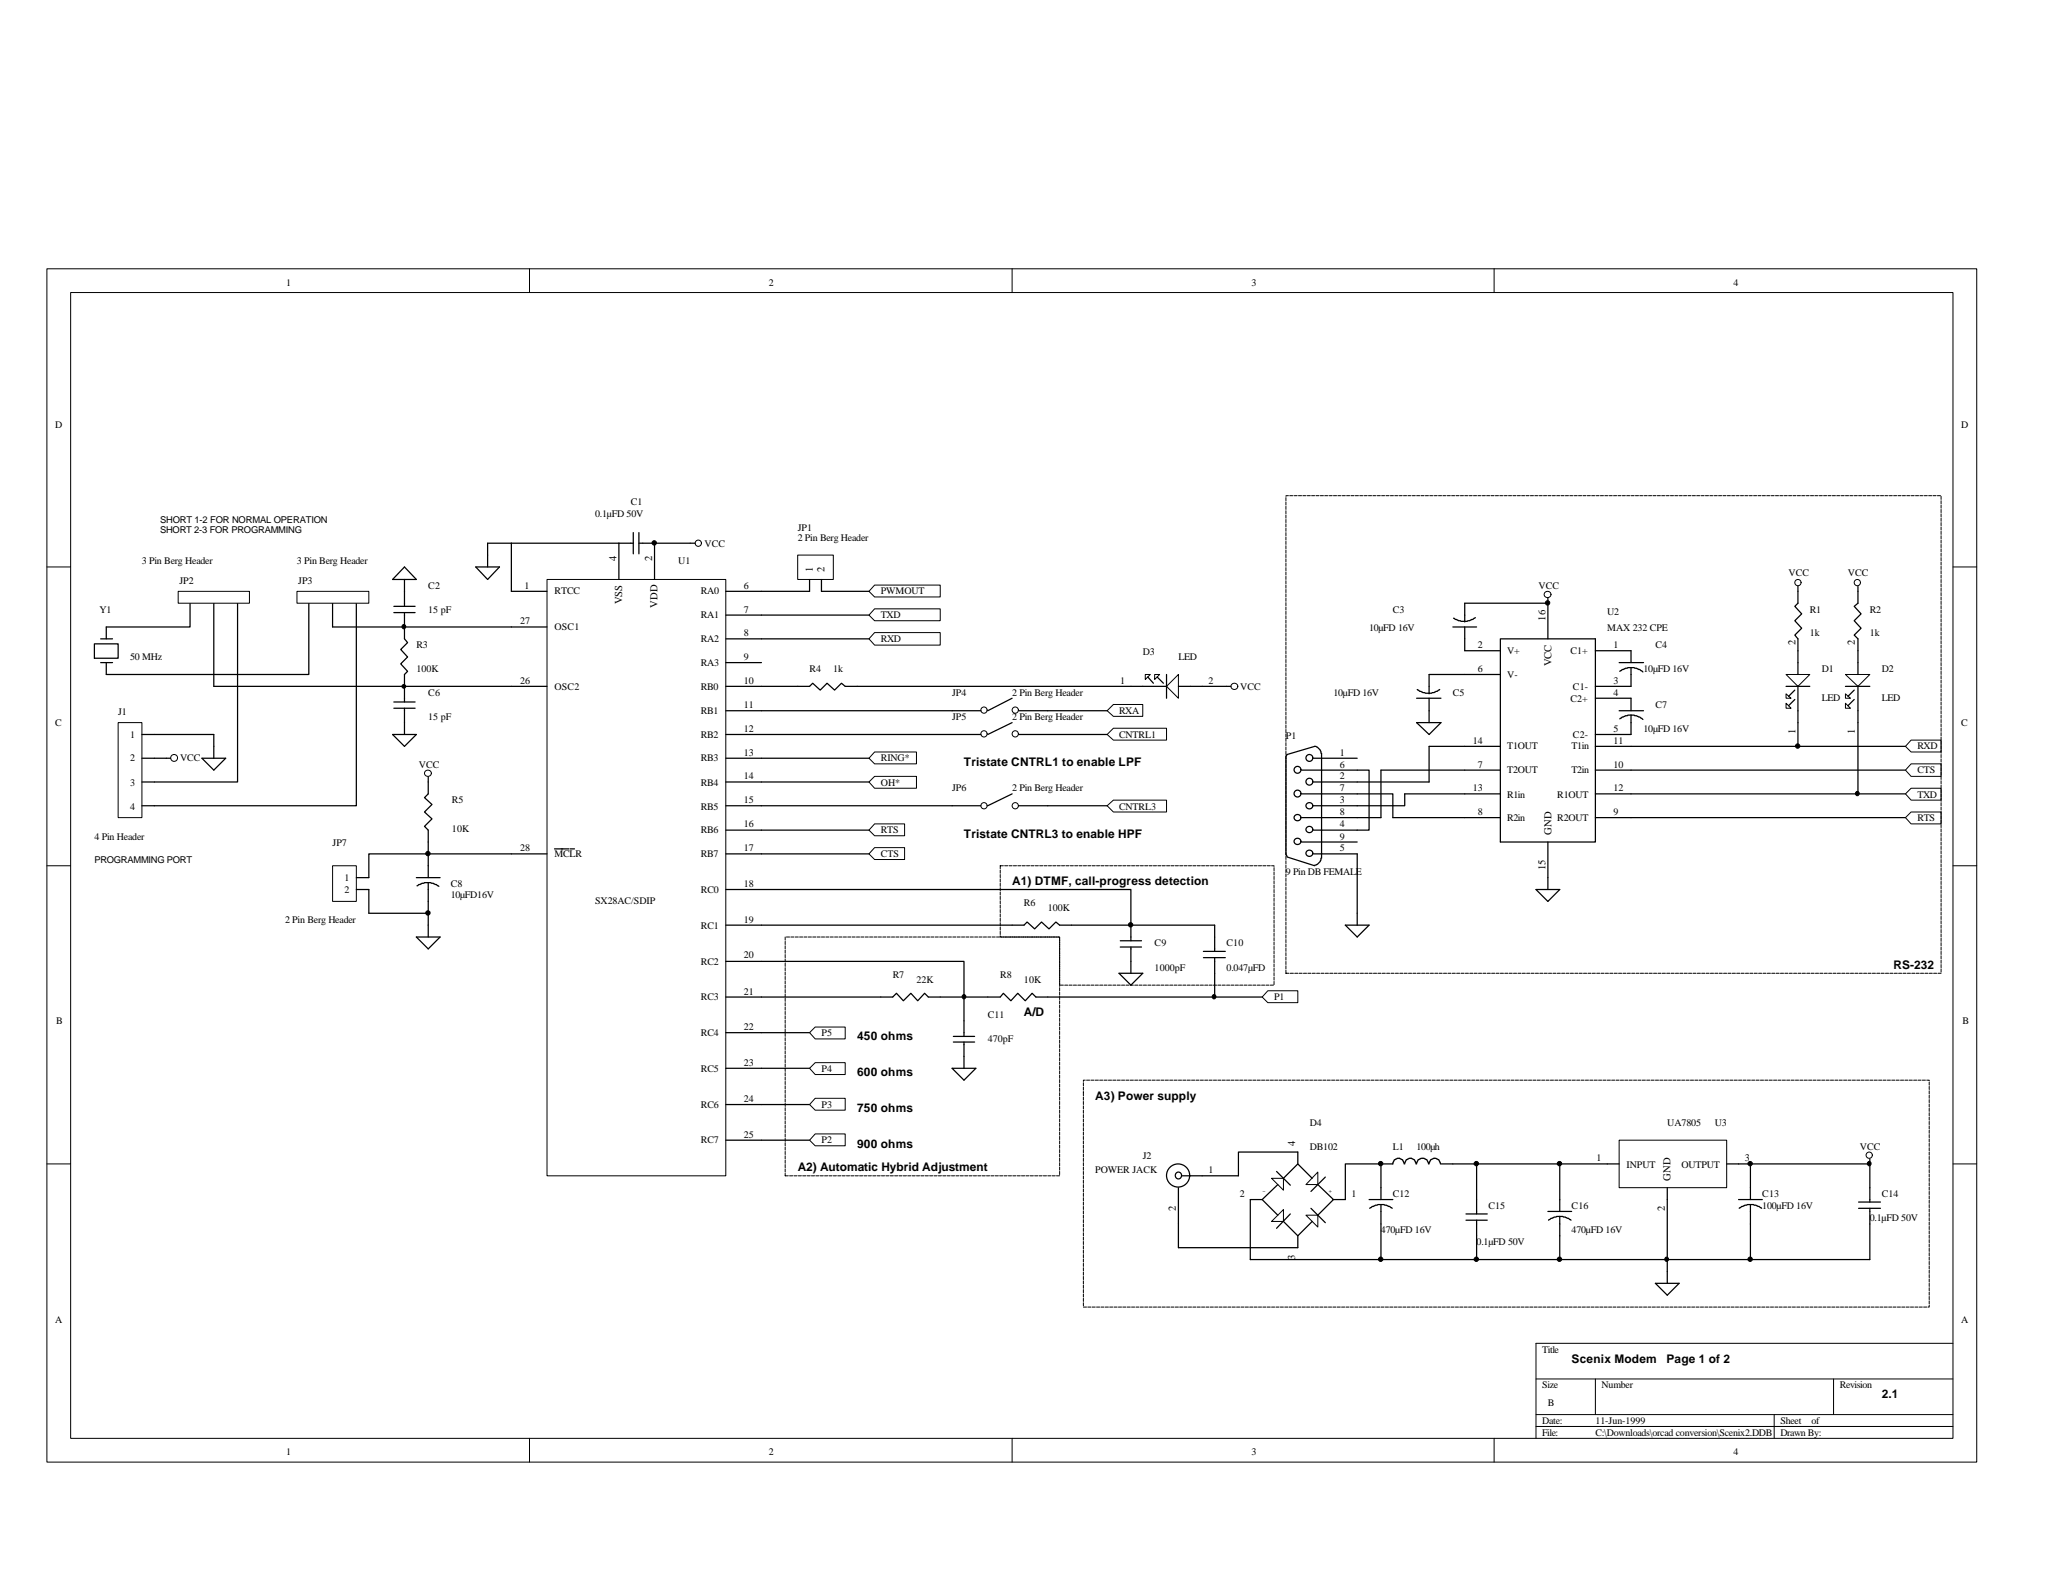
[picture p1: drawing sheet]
<svg xmlns="http://www.w3.org/2000/svg" width="279mm" height="216mm" viewBox="0 0 279 216" stroke-linecap="round" stroke-linejoin="round" font-family="sans-serif">
<g fill="none" stroke="#000" stroke-width=".14">
<path d="M6.3 36.4h261.4v161.6h-261.4zM9.6 39.6h254.9v155.2h-254.9zM71.7 36.4v3.2M137.1 36.4v3.2M202.4 36.4v3.2M6.3 76.8h3.3M264.5 76.8h3.2M6.3 117.3h3.3M264.5 117.3h3.2M6.3 157.6h3.3M264.5 157.6h3.2M71.7 194.8v3.2"/>
<path d="M137.1 194.8v3.2M202.4 194.8v3.2M208 186.8h56.5M208 191.6h56.5M208 193.2h56.5M216.1 186.8v4.8M240.3 191.6v3.2M248.3 186.8v4.8M264.5 181.9h-56.5v12.9"/>
</g>
<g fill="none" stroke="#000" stroke-width=".17">
<path d="M69.3 73.6v6.5M83.8 73.6h-17.8v1.6M88.6 73.6h4.9M12.8 87.2h3.2v2h-3.2zM13.6 86.5h1.6M13.6 89.7h1.6M20.9 99.5h8.1v1.6M25.7 81.7v3.2h-11.3v1.6M29 81.7v11.3h40.3M32.2 81.7v24.2h-11.3M41.8 81.7v9.7h-27.4v-1.7M45 81.7v3.2h24.3"/>
<path d="M48.3 81.7v27.4h-27.4M103.1 93h4.9M103.1 86.5h14.6M103.1 83.3h14.6M103.1 80.1h6.5M103.1 99.5h25.8M103.1 96.3h25.8M111.3 80.1h6.4M116.1 93h37.1M141.9 99.5h8M141.9 96.3h8M162.8 93h3.3"/>
<path d="M193.5 91.4h4.9M198.4 81.7h11.2M198.4 86.5v1.6M243.5 97.9v3.2M251.6 97.9v9.6M20.9 102.7h1.6M58 114v3.3M69.3 115.7h-19.3v3.2M103.1 115.7h14.6M103.1 102.7h14.6M103.1 112.4h14.6M103.1 109.1h25.8"/>
<path d="M103.1 105.9h14.6M141.9 109.1h8M183.8 104.3h1.6v8.1h-1.6M183.8 107.5h4.8v3.2h9.8M183.8 115.7v8M198.4 107.5h-8.2v1.6h-6.4M198.4 101.1h-4.9v4.8h-9.7M198.4 104.3h-11.4v6.4h-3.2M220.9 107.5h37.2M220.9 104.3h37.2M220.9 101.1h37.2M220.9 110.7h37.2"/>
<path d="M50 120.5v3.2h8M58 122.1v3.2M103.1 130.2h27.5v8.1M103.1 120.5h50.1v4.8M103.1 139.9h6.5M103.1 125.3h34M103.1 135h16.2M127.3 135h6.5M141.9 135h29M145.1 125.3h19.4v1.6M164.5 131.8v3.2M103.1 144.7h6.5"/>
<path d="M103.1 149.6h6.5M103.1 154.4h6.5M175.8 156h-8.1v3.3h-4.9M196.8 157.6h20.9M200 157.6v4.9M211.2 157.6v4.9M235.5 157.6h17.7v3.3M237.1 157.6v3.3M159.6 165.8v3.2h16.2M169.3 162.5v8.1h83.9v-4.8M187 160.9v-3.3h-4.8v4.9M187 165.8v4.8"/>
<path d="M200 167.4v3.2M211.2 167.4v3.2M225.8 162.5v9.7M237.1 165.8v4.8"/>
</g>
<g fill="#000" stroke="#000" stroke-width=".14">
<circle cx="88.6" cy="73.5" r=".3"/>
<circle cx="54.7" cy="84.9" r=".27"/>
<circle cx="54.7" cy="93" r=".25"/>
<circle cx="209.6" cy="81.7" r=".3"/>
<circle cx="58" cy="115.6" r=".3"/>
<circle cx="243.5" cy="101" r=".3"/>
<circle cx="251.5" cy="107.5" r=".27"/>
<circle cx="58" cy="123.7" r=".3"/>
<circle cx="130.5" cy="135" r=".27"/>
<circle cx="153.1" cy="125.3" r=".3"/>
<circle cx="164.4" cy="135" r=".27"/>
<circle cx="187" cy="157.6" r=".3"/>
<circle cx="199.9" cy="157.6" r=".3"/>
<circle cx="211.2" cy="157.6" r=".3"/>
<circle cx="237" cy="157.6" r=".3"/>
<circle cx="253.1" cy="157.6" r=".27"/>
<circle cx="187" cy="170.6" r=".3"/>
<circle cx="199.9" cy="170.6" r=".3"/>
<circle cx="211.2" cy="170.6" r=".3"/>
<circle cx="225.7" cy="170.6" r=".27"/>
<circle cx="237" cy="170.6" r=".3"/>
</g>
<path d="M24.1 80.1h9.7v1.6h-9.7z" fill="#fff" stroke="#000" stroke-width=".14"/>
<path d="M56.4 118.9h3.2M58 119.5l.7 .1 .7 .5M58 119.5l-.9 .1-.6 .4M58 117.3v1.6M58 119.5v2.6" fill="none" stroke="#000" stroke-width=".17"/>
<path d="M40.2 80.1h9.8v1.6h-9.8z" fill="#fff" stroke="#000" stroke-width=".14"/>
<path d="M83.8 73.6h2M85.8 72.1v2.9M86.5 73.6h2.1M86.5 72.1v2.9" fill="none" stroke="#000" stroke-width=".17"/>
<path d="M16 97.9h3.2v12.8h-3.2z" fill="#fff" stroke="#000" stroke-width=".14"/>
<path d="M19.2 99.5h1.7M53.3 82.1h2.9M53.3 83h2.9M53.3 95.1h2.9M53.3 95.9h2.9M54.8 83v3.5l.4 .5-.9 1 .9 1-.9 .9 .9 1-.4 .5v3.7M54.8 80.1v2M54.8 95.9v2M19.2 102.7h1.7M19.2 105.9h1.7M19.2 109.1h1.7" fill="none" stroke="#000" stroke-width=".17"/>
<path d="M45 117.3h3.3v4.8h-3.3z" fill="#fff" stroke="#000" stroke-width=".14"/>
<g fill="none" stroke="#000" stroke-width=".17">
<path d="M48.3 118.9h1.7M48.3 120.5h1.7M119.3 135h1.6l.5-.5 .9 1.1 1.1-1.1 .9 1.1 .9-1.1 .5 .5h1.6M130.6 138.3v2.1M133.8 135h1.7l.4-.5 1 1.1 .9-1.1 1.1 1.1 .9-1.1 .5 .5h1.6M137.1 125.3h1.6l.4-.4 1 .9 1-.9 1 .9 .9-.9 .5 .4h1.6M163 129.7h2.9M163 128.9h2.9M164.5 126.9v2M164.5 129.7v2.1M129.1 140.4h2.9M129.1 141.1h2.9"/>
<path d="M130.6 141.1v2"/>
</g>
<path d="M108 75.2h4.9v3.3h-4.9z" fill="#fff" stroke="#000" stroke-width=".14"/>
<path d="M109.6 78.5v1.6M111.3 78.5v1.6M108 93h1.6l.5-.5 1 1 .9-1 1 1 1-1 .5 .5h1.6M128.9 99.5h3.9M128.9 96.3h3.9M137.1 97.9l-3.3 1.6M137.1 94.6l-3.3 1.7M138 99.5h3.9M138 96.3h3.9M128.9 109.1h3.9M137.1 107.5l-3.3 1.6M138 109.1h3.9" fill="none" stroke="#000" stroke-width=".17"/>
<g fill="none" stroke="#000" stroke-width=".14">
<circle cx="133.3" cy="96.2" r=".42"/>
<circle cx="133.3" cy="99.4" r=".42"/>
<circle cx="137.5" cy="99.4" r=".42"/>
<circle cx="137.5" cy="96.2" r=".42"/>
<circle cx="133.3" cy="109.1" r=".42"/>
<circle cx="137.5" cy="109.1" r=".42"/>
</g>
<g fill="#fff" stroke="#000" stroke-width=".14">
<path d="M158 93l1.6-1.6v3.2z" fill-rule="evenodd"/>
<path d="M156.4 91.4h.7l-.7 .6z" fill-rule="evenodd"/>
<path d="M155.1 91.4h.7l-.7 .6z" fill-rule="evenodd"/>
</g>
<path d="M153.2 93h4.8M155.4 91.7l.8 .8M156.7 91.7l.9 .8M158 91.4v3.2M159.6 93h3.2" fill="none" stroke="#000" stroke-width=".17"/>
<path d="M74.1 78.5h24.2v80.8h-24.2z" fill="#fff" stroke="#000" stroke-width=".14"/>
<g fill="none" stroke="#000" stroke-width=".17">
<path d="M83.8 73.6v4.9M88.6 73.6v4.9M69.3 80.1h4.8M69.3 93h4.8M69.3 84.9h4.8M98.3 80.1h4.8M98.3 83.3h4.8M98.3 86.5h4.8M98.3 89.7h4.8M98.3 93h4.8M98.3 96.3h4.8M98.3 99.5h4.8"/>
<path d="M69.3 115.7h4.8M75.1 115h1.9M77.2 115h.6M98.3 102.7h4.8M98.3 105.9h4.8M98.3 109.1h4.8M98.3 112.4h4.8M98.3 115.7h4.8M98.3 120.5h4.8M98.3 125.3h4.8M98.3 130.2h4.8M98.3 135h4.8"/>
<path d="M98.3 139.9h4.8M98.3 144.7h4.8M98.3 149.6h4.8M98.3 154.4h4.8"/>
</g>
<g fill="#fff" stroke="#000" stroke-width=".14">
<path d="M249.9 91.4h3.3l-1.6 1.6z" fill-rule="evenodd"/>
<path d="M249.9 94l.7 .6h-.7z" fill-rule="evenodd"/>
<path d="M249.9 95.2l.7 .7h-.7z" fill-rule="evenodd"/>
</g>
<path d="M249.9 93h3.3M251.1 93.5l-.8 .8M251.1 94.7l-.8 .9M251.6 88.1v3.3M251.6 93v4.9" fill="none" stroke="#000" stroke-width=".17"/>
<g fill="#fff" stroke="#000" stroke-width=".14">
<path d="M241.9 91.4h3.2l-1.6 1.6z" fill-rule="evenodd"/>
<path d="M241.9 94l.7 .6h-.7z" fill-rule="evenodd"/>
<path d="M241.9 95.2l.7 .7h-.7z" fill-rule="evenodd"/>
</g>
<g fill="none" stroke="#000" stroke-width=".17">
<path d="M241.9 93h3.2M243.1 93.5l-.9 .8M243.1 94.7l-.9 .9M243.5 88.1v3.3M243.5 93v4.9M185.4 162.5h3.2M187 163.2h.8l.8 .5M187 163.2h-.7l-.8 .5M187 160.9v1.6M187 163.2v2.6M198.5 165.3h2.9M198.5 164.4h2.9"/>
<path d="M200 162.5v1.9M200 165.3v2.1M209.6 164.1h3.3M211.2 164.8h.8l.8 .5M211.2 164.8h-.7l-.8 .5M211.2 162.5v1.6M211.2 164.8v2.6M235.5 162.5h3.2M237.1 163.2h.7l.8 .5M237.1 163.2h-.8l-.8 .5M237.1 160.9v1.6M237.1 163.2v2.6"/>
</g>
<g fill="#fff" stroke="#000" stroke-width=".14">
<path d="M172.2 159.6h1.6v1.6z" fill-rule="evenodd"/>
<path d="M178.5 158.8v1.6h-1.6z" fill-rule="evenodd"/>
<path d="M176.9 164.6h1.6v1.6z" fill-rule="evenodd"/>
<path d="M173.8 163.8v1.6h-1.6z" fill-rule="evenodd"/>
</g>
<path d="M172.9 158.7l1.9 1.8M173.8 159.6l2-2 1.9 2M175.8 156v1.6M179.5 159.4l-2 2M169.3 162.5h1.6M173.1 160.4l-2.2 2.1 2.2 2.1M173.8 165.4l2 2 1.9-2M174.8 164.4l-1.9 2M175.8 167.4v1.6M177.5 163.7l2 1.9M178.5 160.4l2.1 2.1-2.1 2.1M180.6 162.5h1.6" fill="none" stroke="#000" stroke-width=".17"/>
<path d="M219.3 154.4h14.5v6.5h-14.5z" fill="#fff" stroke="#000" stroke-width=".14"/>
<path d="M217.7 157.6h1.6M233.8 157.6h1.7M225.8 160.9v1.6" fill="none" stroke="#000" stroke-width=".17"/>
<circle cx="159.6" cy="159.2" r=".45" fill="#fff" stroke="#000" stroke-width=".17"/>
<g fill="none" stroke="#000" stroke-width=".17">
<path d="M191.9 94.6h3.3M191.9 93.4l.4 .2 .3 .1a2.41 2.41 0 0 0 1.8 0l.6-.3M193.5 91.4v2.6M193.5 94.6v1.7M196.8 84.9h3.2M198.4 81.7v2.5M198.4 84.9v1.6M198.4 88.1h4.8M198.4 91.4h4.8M199.8 83.7l-.3 .2-.4 .1a2.37 2.37 0 0 1-1.7 0l-.6-.3M203.2 86.5h12.9v27.5h-12.9zM209.6 81.7v4.8"/>
<path d="M216.1 88.1h4.8v1.6M216.1 94.6h4.8v1.7M219.3 89.7h3.3M219.3 96.3h3.3M220.9 90.4l-.8 .1-.7 .4M220.9 90.4l.8 .1 .4 .2 .4 .3M220.9 96.9h-.8l-.7 .5M220.9 96.9h.8l.4 .2 .4 .4M220.9 90.4v2.6h-4.8M220.9 96.9v2.6h-4.8M243.5 80.1v1.6l-.4 .4 .9 1-.9 1 .9 1-.9 .9 .4 .5v1.6M251.6 80.1v1.6l-.5 .4 1 1-1 1 1 1-1 .9 .5 .5v1.6"/>
<path d="M58 105.9v1.6l-.5 .5 1 1-1 1 1 .9-1 1 .5 .5v1.6M174.3 116.1l3.8 1.2M176.2 104.2a.47 .47 0 0 0-.7-.4 .47 .47 0 0 0 0 .8 .47 .47 0 0 0 .7-.3M176.2 107.4a.47 .47 0 0 0-.7-.3 .47 .47 0 0 0 0 .8 .47 .47 0 0 0 .7-.4M176.3 114h7.5M176.3 110.7h7.5M176.3 107.5h7.5M176.3 104.3h7.5M177.8 105.8a.47 .47 0 0 0-.7-.3 .47 .47 0 0 0 0 .8 .47 .47 0 0 0 .7-.4M177.8 102.6a.47 .47 0 0 0-.7-.4 .47 .47 0 0 0 0 .8 .47 .47 0 0 0 .7-.3M177.9 115.7h5.9M177.9 112.4h5.9"/>
<path d="M177.9 109.1h5.9M177.9 105.9h5.9M177.9 102.7h5.9M178.9 116.2a1.14 1.14 0 0 1-.5 .9l-.3 .1M178.9 102a1.14 1.14 0 0 0-.5-.8l-.3-.1-3.8 1.1-.1 .2v13.3l.1 .3M179 102v14.2M198.4 110.7h4.8M198.4 107.5h4.8M198.4 104.3h4.8M198.4 101.1h4.8M209.6 114v4.9M216.1 110.7h4.8"/>
<path d="M216.1 107.5h4.8M216.1 104.3h4.8M216.1 101.1h4.8M151.7 127.4h2.9M151.7 128.3h2.9M153.2 125.3v2.1M153.2 128.3v1.9M160.1 159.3h2.7M161.1 159.2a1.57 1.57 0 0 0-2.2-1.4 1.57 1.57 0 0 0-.4 2.6 1.57 1.57 0 0 0 2.5-.7l.1-.5M187 157.6h1.6a.76 .76 0 0 1 .8-.7 .76 .76 0 0 1 .8 .7M190.2 157.6a.76 .76 0 0 1 .8-.7 .76 .76 0 0 1 .8 .7M191.9 157.6a.81 .81 0 0 1 .8-.7 .81 .81 0 0 1 .8 .7"/>
<path d="M193.5 157.6a.76 .76 0 0 1 .8-.7 .76 .76 0 0 1 .8 .7M195.2 157.6h1.6M159.6 160.9v4.9M251.7 163.7h3M251.7 162.8h3M253.2 160.9v1.9M253.2 163.7v2.1"/>
<circle cx="175.7" cy="114" r=".45"/>
<circle cx="175.7" cy="110.7" r=".45"/>
<circle cx="177.4" cy="112.4" r=".45"/>
<circle cx="177.4" cy="109.1" r=".45"/>
<circle cx="177.4" cy="115.6" r=".45"/>
</g>
<g fill="#fff" stroke="#000" stroke-width=".14">
<path d="M109.6 139.9l.8-.8h4.1v1.6h-4.1z" fill-rule="evenodd"/>
<path d="M109.6 144.7l.8-.8h4.1v1.6h-4.1z" fill-rule="evenodd"/>
<path d="M110.4 148.8h4.1v1.6h-4.1l-.8-.8z" fill-rule="evenodd"/>
<path d="M110.4 153.6h4.1v1.6h-4.1l-.8-.8z" fill-rule="evenodd"/>
<path d="M171.7 134.2h4.1v1.6h-4.1l-.8-.8z" fill-rule="evenodd"/>
<path d="M118.4 79.2h8.9v1.7h-8.9l-.7-.8z" fill-rule="evenodd"/>
<path d="M118.4 114.8h4.1v1.6h-4.1l-.7-.7z" fill-rule="evenodd"/>
<path d="M118.4 111.6h4.1v1.6h-4.1l-.7-.8z" fill-rule="evenodd"/>
<path d="M149.9 109.1l.9-.7h7.2v1.6h-7.2z" fill-rule="evenodd"/>
<path d="M117.7 105.9l.7-.7h5.7v1.6h-5.7z" fill-rule="evenodd"/>
<path d="M118.4 101.9h5.7v1.6h-5.7l-.7-.8z" fill-rule="evenodd"/>
<path d="M149.9 99.5l.9-.9h7.2v1.6h-7.2z" fill-rule="evenodd"/>
<path d="M149.9 96.3l.9-.9h4v1.6h-4z" fill-rule="evenodd"/>
<path d="M258.8 100.2h4.1v1.7h-4.1l-.7-.8z" fill-rule="evenodd"/>
<path d="M258.1 107.5l.7-.7h4.1v1.6h-4.1z" fill-rule="evenodd"/>
<path d="M258.8 103.5h4.1v1.7h-4.1l-.7-.9z" fill-rule="evenodd"/>
<path d="M258.8 110h4.1v1.6h-4.1l-.7-.9z" fill-rule="evenodd"/>
<path d="M118.4 85.7h8.9v1.7h-8.9l-.7-.9z" fill-rule="evenodd"/>
<path d="M118.4 82.5h8.9v1.6h-8.9l-.7-.8z" fill-rule="evenodd"/>
</g>
<g fill="none" stroke="#000" stroke-width=".17">
<path d="M54.8 78.5v1.6M54.8 76.8l1.6 1.7h-3.2zM64.4 76.8h3.2l-1.6 1.7zM66 75.2v1.6M93.5 73.6h.6M243.5 79.4v.7M251.6 79.4v.7M53.2 99.5h3.2l-1.6 1.6zM54.8 97.9v1.6M166.1 93h.6M191.9 97.9h3.3l-1.7 1.6zM193.5 96.3v1.6"/>
<path d="M209.6 81v.7M22.5 102.7h.6M27.3 102.7h3.3l-1.6 1.6zM29 101.1v1.6M58 105.2v.7M209.6 118.9v1.6M56.4 126.9h3.2l-1.6 1.6zM58 125.3v1.6M151.6 131.8h3.2l-1.6 1.6zM153.2 130.2v1.6M182.2 125.3h3.2l-1.6 1.6zM183.8 123.7v1.6"/>
<path d="M208 120.5h3.2l-1.6 1.6zM128.9 144.7h3.3l-1.6 1.6zM130.6 143.1v1.6M253.2 157v.6M224.2 173.8h3.2l-1.6 1.6zM225.8 172.2v1.6"/>
</g>
<g fill="none" stroke="#000" stroke-width=".14">
<path d="M24 102.6a.47 .47 0 0 0-.7-.4 .47 .47 0 0 0 0 .8 .47 .47 0 0 0 .7-.3"/>
<circle cx="94.6" cy="73.6" r=".42"/>
<circle cx="243.5" cy="78.9" r=".42"/>
<circle cx="251.5" cy="78.9" r=".42"/>
<circle cx="167.2" cy="93" r=".45"/>
<circle cx="209.6" cy="80.5" r=".45"/>
<circle cx="58" cy="104.7" r=".45"/>
<circle cx="253.2" cy="156.5" r=".42"/>
</g>
<path d="M174.2 67.1h88.7v64.7h-88.7zM135.5 117.3v9.6h8v6.5h29.1v-16.1h-37.1M106.3 126.9h37.2v32.4h-37.2zM146.7 148v29h114.6v-30.7h-114.6v1.7" fill="none" stroke="#000" stroke-width=".14" stroke-dasharray=".4 .2"/>
<g font-size="1.6">
<text x="130.6" y="103.7">Tristate CNTRL1 to enable LPF</text>
<text x="130.6" y="113.5">Tristate CNTRL3 to enable HPF</text>
<text x="137.1" y="119.9">A1) DTMF, call-progress detection</text>
<text x="256.5" y="131.2">RS-232</text>
<text x="138.7" y="137.7">A/D</text>
<text x="116.1" y="140.9">450 ohms</text>
<text x="116.1" y="145.8">600 ohms</text>
<text x="148.3" y="149">A3) Power supply</text>
<text x="116.1" y="155.4">900 ohms</text>
<text x="116.1" y="150.6">750 ohms</text>
<text x="108" y="158.7">A2) Automatic Hybrid Adjustment</text>
<text x="212.9" y="184.6">Scenix Modem</text>
<text x="225.7" y="184.6">Page 1 of 2</text>
<text x="254.8" y="189.4">2.1</text>
</g>
<g font-size="1.4">
<text x="38.8" y="38.7">1</text>
<text x="104.1" y="38.7">2</text>
<text x="169.5" y="38.7">3</text>
<text x="234.8" y="38.7">4</text>
<text x="7.5" y="57.9">D</text>
<text x="265.6" y="57.9">D</text>
<text x="80.6" y="70">0.1µFD 50V</text>
<text x="85.4" y="68.4">C1</text>
<text x="108" y="72">JP1</text>
<text x="19.2" y="76.5">3 Pin Berg Header</text>
<text x="40.2" y="76.5">3 Pin Berg Header</text>
<text x="83.5" y="76" transform="rotate(-90 83.5 76)">4</text>
<text x="88.3" y="76" transform="rotate(-90 88.3 76)">2</text>
<text x="91.9" y="76.5">U1</text>
<text x="95.4" y="74.1">VCC</text>
<text x="108" y="73.2">2 Pin Berg Header</text>
<text x="110.1" y="77.5" transform="rotate(-90 110.1 77.5)">1</text>
<text x="111.7" y="77.5" transform="rotate(-90 111.7 77.5)">2</text>
<text x="13.5" y="83">Y1</text>
<text x="24.3" y="79.1">JP2</text>
<text x="40.4" y="79.1">JP3</text>
<text x="58" y="79.8">C2</text>
<text x="58" y="83">15 pF</text>
<text x="71" y="79.8">1</text>
<text x="75.1" y="80.5">RTCC</text>
<text x="84.2" y="81.9" transform="rotate(-90 84.2 81.9)">VSS</text>
<text x="89.1" y="82.3" transform="rotate(-90 89.1 82.3)">VDD</text>
<text x="94.9" y="80.5">RA0</text>
<text x="94.9" y="83.7">RA1</text>
<text x="100.8" y="79.8">6</text>
<text x="100.8" y="83">7</text>
<text x="119.3" y="80.5">PWMOUT</text>
<text x="119.3" y="83.7">TXD</text>
<text x="188.6" y="83">C3</text>
<text x="208.4" y="79.8">VCC</text>
<text x="217.7" y="83.3">U2</text>
<text x="242.2" y="78.1">VCC</text>
<text x="245.1" y="83">R1</text>
<text x="250.3" y="78.1">VCC</text>
<text x="253.2" y="83">R2</text>
<text x="17.6" y="89.4">50 MHz</text>
<text x="56.4" y="87.8">R3</text>
<text x="70.4" y="84.6">27</text>
<text x="75.1" y="85.3">OSC1</text>
<text x="94.9" y="87">RA2</text>
<text x="100.8" y="86.2">8</text>
<text x="100.8" y="89.4">9</text>
<text x="119.3" y="87">RXD</text>
<text x="154.8" y="88.7">D3</text>
<text x="159.6" y="89.4">LED</text>
<text x="185.4" y="85.5">10µFD 16V</text>
<text x="200.2" y="87.8">2</text>
<text x="204.1" y="88.6">V+</text>
<text x="209.3" y="84.1" transform="rotate(-90 209.3 84.1)">16</text>
<text x="212.7" y="88.6">C1+</text>
<text x="217.7" y="85.5">MAX 232 CPE</text>
<text x="218.5" y="87.8">1</text>
<text x="224.2" y="87.8">C4</text>
<text x="243.2" y="87.4" transform="rotate(-90 243.2 87.4)">2</text>
<text x="245.1" y="86.2">1k</text>
<text x="251.2" y="87.4" transform="rotate(-90 251.2 87.4)">2</text>
<text x="253.2" y="86.2">1k</text>
<text x="56.4" y="91">100K</text>
<text x="58" y="94.2">C6</text>
<text x="70.4" y="92.6">26</text>
<text x="75.1" y="93.5">OSC2</text>
<text x="94.9" y="90.3">RA3</text>
<text x="94.9" y="93.5">RB0</text>
<text x="100.8" y="92.6">10</text>
<text x="100.8" y="95.8">11</text>
<text x="109.6" y="91">R4</text>
<text x="112.9" y="91">1k</text>
<text x="128.9" y="94.2">JP4</text>
<text x="137.1" y="94.2">2 Pin Berg Header</text>
<text x="151.7" y="92.6">1</text>
<text x="163.7" y="92.6">2</text>
<text x="168" y="93.5">VCC</text>
<text x="180.6" y="94.2">10µFD 16V</text>
<text x="196.8" y="94.2">C5</text>
<text x="200.2" y="91">6</text>
<text x="204.1" y="91.9">V-</text>
<text x="210.1" y="90.3" transform="rotate(-90 210.1 90.3)">VCC</text>
<text x="212.7" y="95.1">C2+</text>
<text x="213" y="93.5">C1-</text>
<text x="218.5" y="92.6">3</text>
<text x="218.5" y="94.2">4</text>
<text x="222.6" y="91">10µFD 16V</text>
<text x="224.2" y="95.8">C7</text>
<text x="246.7" y="91">D1</text>
<text x="246.7" y="94.9">LED</text>
<text x="254.8" y="91">D2</text>
<text x="254.8" y="94.9">LED</text>
<text x="7.5" y="98.3">C</text>
<text x="16" y="96.9">J1</text>
<text x="17.6" y="99.9">1</text>
<text x="58" y="97.5">15 pF</text>
<text x="94.9" y="96.7">RB1</text>
<text x="94.9" y="99.9">RB2</text>
<text x="100.8" y="99.1">12</text>
<text x="128.9" y="97.5">JP5</text>
<text x="137.1" y="97.5">2 Pin Berg Header</text>
<text x="151.6" y="99.9">CNTRL1</text>
<text x="151.6" y="96.7">RXA</text>
<text x="174.2" y="100.1">P1</text>
<text x="199.5" y="100.8">14</text>
<text x="204.1" y="101.5">T1OUT</text>
<text x="212.9" y="101.5">T1in</text>
<text x="213" y="99.9">C2-</text>
<text x="218.5" y="100.8">11</text>
<text x="218.5" y="99.1">5</text>
<text x="222.6" y="99.1">10µFD 16V</text>
<text x="243.2" y="99.5" transform="rotate(-90 243.2 99.5)">1</text>
<text x="251.2" y="99.5" transform="rotate(-90 251.2 99.5)">1</text>
<text x="259.7" y="101.5">RXD</text>
<text x="265.6" y="98.3">C</text>
<text x="17.6" y="103.1">2</text>
<text x="17.6" y="106.4">3</text>
<text x="24.4" y="103.1">VCC</text>
<text x="56.7" y="104">VCC</text>
<text x="94.9" y="103.1">RB3</text>
<text x="94.9" y="106.4">RB4</text>
<text x="100.8" y="102.4">13</text>
<text x="100.8" y="105.6">14</text>
<text x="119.3" y="106.4">OH*</text>
<text x="119.3" y="103.1">RING*</text>
<text x="128.9" y="107.2">JP6</text>
<text x="137.1" y="107.2">2 Pin Berg Header</text>
<text x="181.4" y="107.2">7</text>
<text x="181.4" y="105.6">2</text>
<text x="181.4" y="104">6</text>
<text x="181.4" y="102.4">1</text>
<text x="199.5" y="107.2">13</text>
<text x="200.2" y="104">7</text>
<text x="204.1" y="104.7">T2OUT</text>
<text x="212.9" y="104.7">T2in</text>
<text x="218.5" y="104">10</text>
<text x="218.5" y="107.2">12</text>
<text x="259.7" y="104.7">CTS</text>
<text x="12.8" y="113.7">4 Pin Header</text>
<text x="17.6" y="109.6">4</text>
<text x="61.2" y="108.8">R5</text>
<text x="61.2" y="112.7">10K</text>
<text x="94.9" y="109.6">RB5</text>
<text x="94.9" y="112.9">RB6</text>
<text x="100.8" y="108.8">15</text>
<text x="100.8" y="112">16</text>
<text x="119.3" y="112.9">RTS</text>
<text x="151.6" y="109.6">CNTRL3</text>
<text x="181.4" y="113.7">9</text>
<text x="181.4" y="112">4</text>
<text x="181.4" y="110.4">8</text>
<text x="181.4" y="108.8">3</text>
<text x="200.2" y="110.4">8</text>
<text x="204.1" y="108">R1in</text>
<text x="204.1" y="111.3">R2in</text>
<text x="210.1" y="113" transform="rotate(-90 210.1 113)">GND</text>
<text x="210.9" y="111.3">R2OUT</text>
<text x="210.9" y="108">R1OUT</text>
<text x="218.5" y="110.4">9</text>
<text x="259.7" y="108">TXD</text>
<text x="259.7" y="111.3">RTS</text>
<text x="45" y="114.6">JP7</text>
<text x="46.7" y="119.3">1</text>
<text x="70.4" y="115.3">28</text>
<text x="75.1" y="116.1">MCLR</text>
<text x="94.9" y="116.1">RB7</text>
<text x="100.8" y="115.3">17</text>
<text x="119.3" y="116.1">CTS</text>
<text x="174.2" y="118.5">9 Pin DB FEMALE</text>
<text x="181.4" y="115.3">5</text>
<text x="209.3" y="117.9" transform="rotate(-90 209.3 117.9)">15</text>
<text x="38.6" y="125">2 Pin Berg Header</text>
<text x="46.7" y="120.9">2</text>
<text x="61" y="120.1">C8</text>
<text x="61" y="121.6">10µFD16V</text>
<text x="80.6" y="122.4">SX28AC/SDIP</text>
<text x="94.9" y="120.9">RC0</text>
<text x="94.9" y="125.8">RC1</text>
<text x="100.8" y="120.1">18</text>
<text x="100.8" y="125">19</text>
<text x="138.7" y="122.7">R6</text>
<text x="141.9" y="123.4">100K</text>
<text x="94.9" y="130.6">RC2</text>
<text x="100.8" y="129.8">20</text>
<text x="156.4" y="128.2">C9</text>
<text x="156.4" y="131.5">1000pF</text>
<text x="166.1" y="128.2">C10</text>
<text x="166.1" y="131.5">0.047µFD</text>
<text x="94.9" y="135.5">RC3</text>
<text x="100.8" y="134.7">21</text>
<text x="120.9" y="132.4">R7</text>
<text x="124.1" y="133.1">22K</text>
<text x="133.8" y="137.9">C11</text>
<text x="135.5" y="132.4">R8</text>
<text x="138.7" y="133.1">10K</text>
<text x="172.6" y="135.5">P1</text>
<text x="7.6" y="138.7">B</text>
<text x="94.9" y="140.4">RC4</text>
<text x="100.8" y="139.5">22</text>
<text x="111.3" y="140.4">P5</text>
<text x="133.8" y="141.1">470pF</text>
<text x="265.8" y="138.7">B</text>
<text x="94.9" y="145.2">RC5</text>
<text x="100.8" y="144.4">23</text>
<text x="100.8" y="149.3">24</text>
<text x="111.3" y="145.2">P4</text>
<text x="94.9" y="150">RC6</text>
<text x="94.9" y="154.9">RC7</text>
<text x="100.8" y="154.1">25</text>
<text x="111.3" y="150">P3</text>
<text x="111.3" y="154.9">P2</text>
<text x="175.4" y="155.2" transform="rotate(-90 175.4 155.2)">4</text>
<text x="177.4" y="152.5">D4</text>
<text x="177.4" y="155.7">DB102</text>
<text x="188.6" y="155.7">L1</text>
<text x="191.9" y="155.7">100µh</text>
<text x="225.8" y="152.5">UA7805</text>
<text x="232.2" y="152.5">U3</text>
<text x="251.9" y="155.7">VCC</text>
<text x="148.3" y="158.9">POWER JACK</text>
<text x="154.8" y="157">J2</text>
<text x="163.7" y="158.9">1</text>
<text x="216.2" y="157.3">1</text>
<text x="220.3" y="158.2">INPUT</text>
<text x="226.2" y="159.9" transform="rotate(-90 226.2 159.9)">GND</text>
<text x="227.8" y="158.2">OUTPUT</text>
<text x="236.3" y="157.3">3</text>
<text x="159.3" y="164.1" transform="rotate(-90 159.3 164.1)">2</text>
<text x="167.9" y="162.1">2</text>
<text x="183" y="162.1">1</text>
<text x="187" y="167">470µFD 16V</text>
<text x="188.6" y="162.1">C12</text>
<text x="201.6" y="163.7">C15</text>
<text x="212.9" y="163.7">C16</text>
<text x="212.9" y="167">470µFD 16V</text>
<text x="225.5" y="164.1" transform="rotate(-90 225.5 164.1)">2</text>
<text x="238.7" y="162.1">C13</text>
<text x="238.7" y="163.7">100µFD 16V</text>
<text x="253.2" y="165.4">0.1µFD 50V</text>
<text x="254.8" y="162.1">C14</text>
<text x="175.4" y="170.6" transform="rotate(-90 175.4 170.6)">3</text>
<text x="200" y="168.7">0.1µFD 50V</text>
<text x="7.5" y="179.2">A</text>
<text x="265.6" y="179.2">A</text>
<text x="208.9" y="183.2">Title</text>
<text x="208.9" y="188">Size</text>
<text x="209.6" y="190.4">B</text>
<text x="216.9" y="188">Number</text>
<text x="249.2" y="188">Revision</text>
<text x="38.8" y="197.1">1</text>
<text x="104.1" y="197.1">2</text>
<text x="169.5" y="197.1">3</text>
<text x="208.9" y="192.9">Date:</text>
<text x="208.9" y="194.5">File:</text>
<text x="216.1" y="192.9">11-Jun-1999</text>
<text x="216.1" y="194.5">C:\Downloads\orcad conversion\Scenix2.DDB</text>
<text x="234.8" y="197.1">4</text>
<text x="241.1" y="192.9">Sheet</text>
<text x="241.1" y="194.5">Drawn By:</text>
<text x="245.3" y="192.9">of</text>
</g>
<g font-size="1.3">
<text x="21.7" y="70.8">SHORT 1-2 FOR NORMAL OPERATION</text>
<text x="21.7" y="72.2">SHORT 2-3 FOR PROGRAMMING</text>
<text x="12.8" y="116.8">PROGRAMMING PORT</text>
</g>
<g font-size=".8">
<text x="170.9" y="161.6">-</text>
<text x="179.9" y="161.6">+</text>
</g>
</svg>
